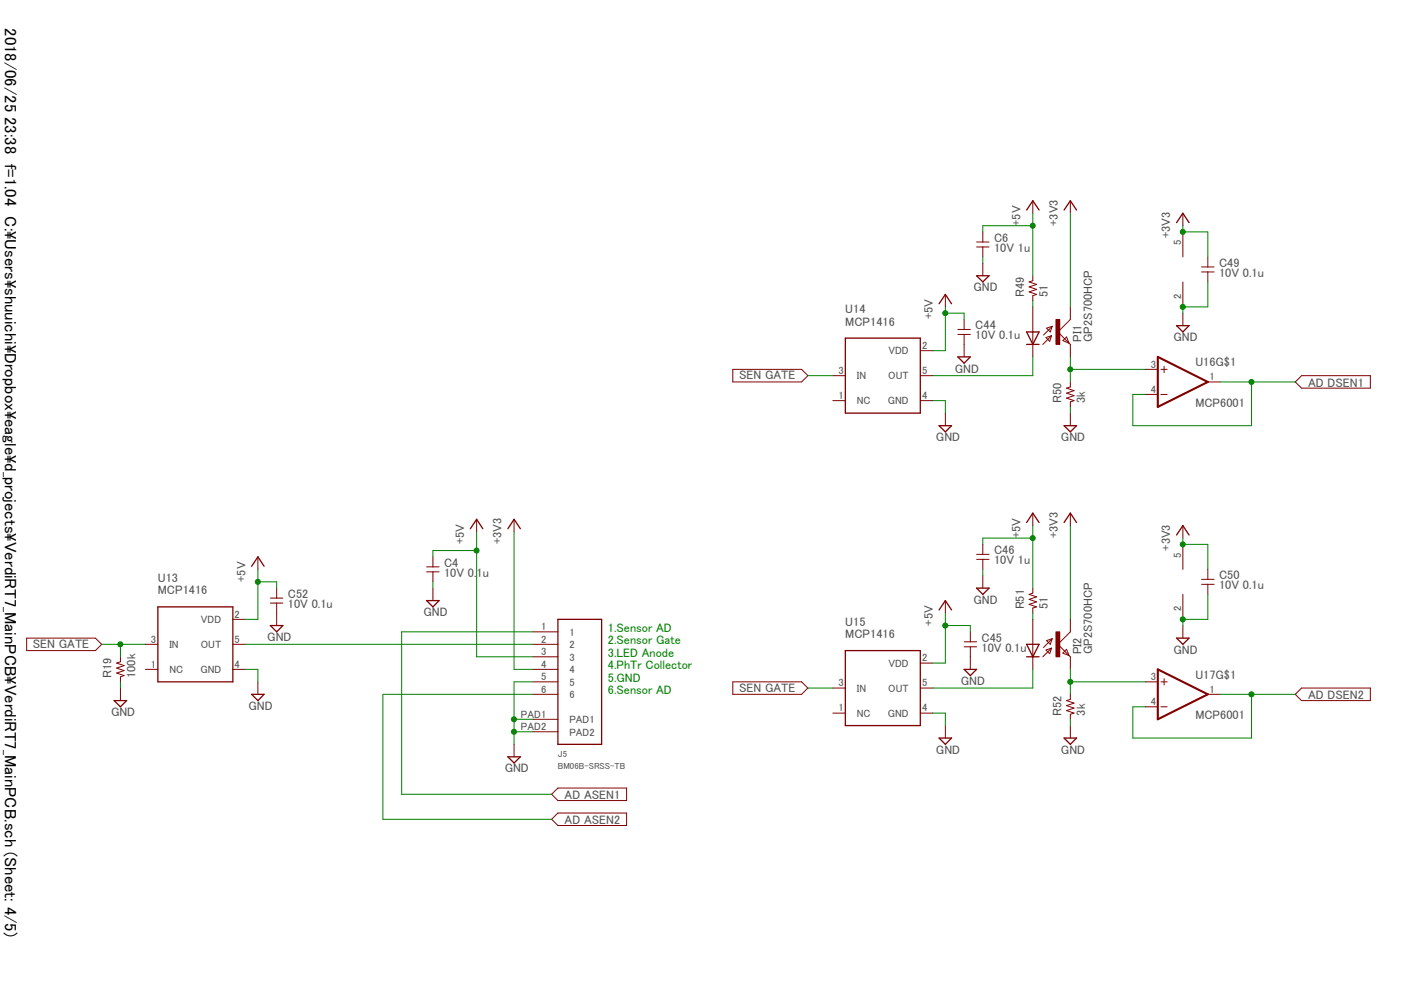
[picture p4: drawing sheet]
<svg xmlns="http://www.w3.org/2000/svg" width="297mm" height="210mm" viewBox="0 0 297 210" stroke-linecap="round" stroke-linejoin="round" font-family="sans-serif">
<path d="M5.1 40.1l286 135.6M291.1 40.1l-286 135.6" fill="none" stroke="#fff" stroke-width=".21"/>
<g fill="none" stroke="#800000" stroke-width=".21">
<path d="M207.1 51.3h2.6M207.1 52.4h2.6M208.4 49.2v2.1M208.4 52.4v2.1M208.4 55.8v2.7M219 42.6v2.6M155.4 78.3h14.6l1.3 1.4-1.3 1.3h-14.6zM176.6 79.7h2.6M195.1 79.7h2.7M195.1 74.4h2.7M200.4 62.4v2.7M219 70.4v2.6"/>
<path d="M221.8 71.6l1.2-.4-.4 1.2zM221.9 69.6l1.2-.4-.4 1.2zM223 71.2l-1.9 1.8M223.1 69.2l-1.9 1.8M225.3 72.2l.8-.8 .6 1.4zM226.7 72.8l.2 .2M226.9 67.7l-2.6 2.7 2.4 2.4M276 79.7h14.5v2.6h-14.5l-1.4-1.3zM176.6 84.9h2.6M195.1 84.9h2.7M200.4 87.6v2.7M226.9 87.6v2.7"/>
<path d="M54.7 118.1v2.6M91.8 118.1v2.1M101.1 110.1v2.7M5.7 135.3h14.5l1.4 1.3-1.4 1.3h-14.5zM30.8 136.6h2.7M49.4 136.6h2.6M49.4 131.3h2.6M90.5 120.2h2.6M90.5 121.2h2.6M91.8 121.2v2.2M91.8 124.7v2.6M113 136.6h5.3"/>
<path d="M113 134h5.3M113 139.3h5.3M200.4 127.3v2.7M30.8 141.9h2.7M49.4 141.9h2.6M54.7 144.6v2.6M109 157.8v2.7M113 141.9h5.3M113 144.6h5.3M113 147.2h5.3M113 152.5h5.3M113 155.2h5.3"/>
<path d="M155.4 144.6h14.6l1.3 1.3-1.3 1.3h-14.6zM176.6 145.9h2.6M176.6 151.2h2.6M195.1 145.9h2.7M195.1 140.6h2.7M195.1 151.2h2.7M200.4 153.8v2.7M274.6 147.2l1.4-1.3h14.5v2.6h-14.5zM117 168.4l1.3-1.3h14.5v2.6h-14.5zM117 173.7l1.3-1.3h14.5v2.6h-14.5z"/>
</g>
<g fill="none" stroke="#800000" stroke-width=".28">
<path d="M207.1 58.5h2.6l-1.3 1.3zM217.7 44.5l1.3-1.9 1.3 1.9M179.2 71.7h15.9v15.9h-15.9zM199.1 64.4l1.3-2 1.3 2M217.7 70.4h2.6l-1.3 2.6zM217.7 73h2.6M199.1 90.3h2.6l-1.3 1.3zM225.6 90.3h2.6l-1.3 1.3zM99.7 112.1l1.4-2 1.3 2M33.5 128.7h15.9v15.9h-15.9zM53.3 120.1l1.4-2 1.3 2M90.5 127.3h2.6l-1.3 1.4z"/>
<path d="M118.3 131.3h9.3v26.5h-9.3zM179.2 137.9h15.9v15.9h-15.9zM199.1 129.3l1.3-2 1.3 2M53.3 147.2h2.7l-1.3 1.3zM199.1 156.5h2.6l-1.3 1.3zM107.7 160.5h2.6l-1.3 1.3z"/>
</g>
<path d="M223.9 67.7h.8v5.3h-.8z" fill-rule="evenodd" fill="#800000"/>
<g fill="none" stroke="#800000" stroke-width=".21">
<path d="M219 58.5v1l-.8 .3 1.6 .5-1.6 .5 1.6 .6-1.6 .5 1.6 .5-.8 .3v1.1M250.8 49.2v5.3M250.8 59.8v5.3M219 65.1v5.3M219 73v2.7M223.9 67.7h.8v5.3h-.8zM226.9 65.1v2.6M226.9 73v2.7M242.8 78.3h2.7M246.1 78.3h1.4M246.8 77.7v1.3M250.8 66.4v2.6"/>
<path d="M226.9 81v1l-.8 .3 1.6 .5-1.6 .6 1.6 .5-1.6 .5 1.6 .5-.8 .3v1.1M242.8 83.6h2.7M246.1 83.6h1.4M256.1 81h2.6M207.1 117.5h2.6M207.1 118.6h2.6M208.4 115.4v2.1M208.4 118.6v2.1M219 108.8v2.6M208.4 122v2.7M219 136.6v2.7M221.8 137.8l1.2-.4-.4 1.2z"/>
<path d="M221.9 135.8l1.2-.4-.4 1.2zM223 137.4l-1.9 1.9M223.1 135.4l-1.9 1.9M226.1 137.7l.6 1.3-1.4-.5zM226.7 139l.2 .3M226.9 134l-2.6 2.6 2.4 2.4M226.9 153.8v2.7"/>
</g>
<path d="M245.5 75.7l10.6 5.3-10.6 5.3z" fill="none" stroke="#800000" stroke-width=".44"/>
<path d="M249.5 69h2.6l-1.3 1.4zM217.7 110.8l1.3-2 1.3 2M207.1 124.7h2.6l-1.3 1.3zM217.7 136.6h2.6l-1.3 2.7zM217.7 139.3h2.6M225.6 156.5h2.6l-1.3 1.3z" fill="none" stroke="#800000" stroke-width=".28"/>
<path d="M223.9 134h.8v5.3h-.8z" fill-rule="evenodd" fill="#800000"/>
<g fill="none" stroke="#800000" stroke-width=".21">
<path d="M226.9 42.6v2.6M250.8 45.2v2.7M254.7 56.6h2.7M254.7 57.7h2.7M256.1 54.5v2.1M256.1 57.7v2.1M203.1 69.8h2.6M203.1 70.9h2.6M204.4 67.7v2.1M204.4 70.9v4.8M109 110.1v2.7M226.9 108.8v2.6"/>
<path d="M250.8 111.4v2.7M250.8 115.4v5.3M25.5 139.3v1l-.8 .3 1.6 .5-1.6 .5 1.6 .6-1.6 .5 1.6 .5-.8 .3v1.1M57.3 126.8h2.7M57.3 127.9h2.7M58.7 124.7v2.1M58.7 127.9v4.7M204.4 136.1h2.7M204.4 137.1h2.7M205.7 134v2.1M205.7 137.1v4.8M219 124.7v1.1l-.8 .2 1.6 .6-1.6 .5 1.6 .5-1.6 .5 1.6 .6-.8 .2v1.1"/>
<path d="M219 131.3v5.3M219 139.3v2.6M223.9 134h.8v5.3h-.8zM226.9 131.3v2.7M226.9 139.3v2.6M250.8 126v5.3M250.8 132.6v2.7M254.7 122.8h2.7M254.7 123.9h2.7M256.1 120.7v2.1M256.1 123.9v2.1M25.5 145.9v2.6"/>
<path d="M226.9 147.2v1.1l-.8 .2 1.6 .6-1.6 .5 1.6 .5-1.6 .6 1.6 .5-.8 .2v1.1M242.8 144.6h2.7M242.8 149.9h2.7M246.1 144.6h1.4M246.1 149.9h1.4M246.8 143.9v1.3M256.1 147.2h2.6"/>
</g>
<path d="M245.5 141.9l10.6 5.3-10.6 5.3z" fill="none" stroke="#800000" stroke-width=".44"/>
<path d="M225.6 44.5l1.3-1.9 1.3 1.9M249.5 47.2l1.3-2 1.3 2M203.1 75.7h2.6l-1.3 1.3zM107.7 112.1l1.3-2 1.3 2M225.6 110.8l1.3-2 1.3 2M249.5 113.4l1.3-2 1.3 2M57.3 132.6h2.7l-1.3 1.4zM249.5 135.3h2.6l-1.3 1.3zM24.2 148.5h2.6l-1.3 1.4zM204.4 141.9h2.7l-1.4 1.3z" fill="none" stroke="#800000" stroke-width=".28"/>
<path d="M91.8 123.4v1.3M52 141.9h2.7v2.7M109 152.5h4M109 155.2h4M113 144.6h-4v13.2" fill="none" stroke="#008000" stroke-width=".21"/>
<circle cx="109" cy="152.5" r=".53" fill="#008000"/>
<circle cx="109" cy="152.5" r=".53" fill="none" stroke="#008000" stroke-width=".21"/>
<circle cx="109" cy="155.2" r=".53" fill="#008000"/>
<g fill="none" stroke="#008000" stroke-width=".21">
<path d="M208.4 54.5v1.3M256.1 59.8v5.3h-5.3v1.3M197.8 84.9h2.6v2.7M226.9 86.3v1.3M197.8 151.2h2.6v2.6"/>
<circle cx="109" cy="155.2" r=".53"/>
</g>
<circle cx="250.8" cy="65.1" r=".53" fill="#008000"/>
<g fill="none" stroke="#008000" stroke-width=".21">
<path d="M208.4 120.7v1.3M256.1 126v5.3h-5.3v1.3M226.9 152.5v1.3"/>
<circle cx="250.8" cy="65.1" r=".53"/>
</g>
<circle cx="250.8" cy="131.3" r=".53" fill="#008000"/>
<g fill="none" stroke="#008000" stroke-width=".21">
<path d="M101.1 116.7h-9.3v1.4M101.1 112.8v26.5h11.9M25.5 144.6v1.3"/>
<circle cx="250.8" cy="131.3" r=".53"/>
</g>
<circle cx="101" cy="116.7" r=".53" fill="#008000"/>
<g fill="none" stroke="#008000" stroke-width=".21">
<path d="M219 47.9h-10.6v1.3M219 45.2v13.3"/>
<circle cx="101" cy="116.7" r=".53"/>
</g>
<circle cx="219" cy="47.9" r=".53" fill="#008000"/>
<g fill="none" stroke="#008000" stroke-width=".21">
<path d="M54.7 120.7v10.6h-2.7M54.7 123.4h4v1.3"/>
<circle cx="219" cy="47.9" r=".53"/>
</g>
<circle cx="54.7" cy="123.4" r=".53" fill="#008000"/>
<g fill="none" stroke="#008000" stroke-width=".21">
<path d="M200.4 65.1v9.3h-2.6M200.4 66.4h4v1.3"/>
<circle cx="54.7" cy="123.4" r=".53"/>
</g>
<circle cx="200.4" cy="66.4" r=".53" fill="#008000"/>
<g fill="none" stroke="#008000" stroke-width=".21">
<path d="M200.4 130v10.6h-2.6M200.4 132.6h5.3v1.4"/>
<circle cx="200.4" cy="66.4" r=".53"/>
</g>
<circle cx="200.4" cy="132.6" r=".53" fill="#008000"/>
<g fill="none" stroke="#008000" stroke-width=".21">
<path d="M219 114.1h-10.6v1.3M219 111.4v13.3"/>
<circle cx="200.4" cy="132.6" r=".53"/>
</g>
<circle cx="219" cy="114.1" r=".53" fill="#008000"/>
<g fill="none" stroke="#008000" stroke-width=".21">
<path d="M21.6 136.6h9.2M25.5 136.6v2.7M52 136.6h61M113 134h-27.8v34.4h31.8M113 147.2h-31.8v26.5h35.8"/>
<circle cx="219" cy="114.1" r=".53"/>
</g>
<circle cx="25.5" cy="136.6" r=".53" fill="#008000"/>
<g fill="none" stroke="#008000" stroke-width=".21">
<path d="M171.3 79.7h5.3M171.3 145.9h5.3M258.7 147.2h15.9M265.4 147.2v9.3h-25.2v-6.6h2.6"/>
<circle cx="25.5" cy="136.6" r=".53"/>
</g>
<circle cx="265.3" cy="147.2" r=".53" fill="#008000"/>
<g fill="none" stroke="#008000" stroke-width=".21">
<path d="M258.7 81h15.9M265.4 81v9.3h-25.2v-6.7h2.6"/>
<circle cx="265.3" cy="147.2" r=".53"/>
</g>
<circle cx="265.3" cy="81" r=".53" fill="#008000"/>
<g fill="none" stroke="#008000" stroke-width=".21">
<path d="M219 63.8v1.3M219 75.7v4h-21.2M226.9 75.7v5.3M226.9 78.3h15.9"/>
<circle cx="265.3" cy="81" r=".53"/>
</g>
<circle cx="226.9" cy="78.3" r=".53" fill="#008000"/>
<g fill="none" stroke="#008000" stroke-width=".21">
<path d="M219 130v1.3M219 141.9v4h-21.2M226.9 141.9v5.3M226.9 144.6h15.9"/>
<circle cx="226.9" cy="78.3" r=".53"/>
</g>
<circle cx="226.9" cy="144.6" r=".53" fill="#008000"/>
<g fill="none" stroke="#008000" stroke-width=".21">
<path d="M226.9 45.2v19.9M250.8 47.9v1.3h5.3v5.3M109 112.8v29.1h4"/>
<circle cx="226.9" cy="144.6" r=".53"/>
</g>
<circle cx="250.8" cy="49.2" r=".53" fill="#008000"/>
<g fill="none" stroke="#008000" stroke-width=".21">
<path d="M250.8 114.1v1.3h5.3v5.3"/>
<circle cx="250.8" cy="49.2" r=".53"/>
</g>
<circle cx="250.8" cy="115.4" r=".53" fill="#008000"/>
<g fill="none" stroke="#008000" stroke-width=".21">
<path d="M226.9 111.4v19.9"/>
<circle cx="250.8" cy="115.4" r=".53"/>
</g>
<text font-size="3.5" x="1" y="6" transform="rotate(90 1 6)">2018/06/25 23:38 f=1.04 C:\Users\shuuichi\Dropbox\eagle\d_projects\VerdiRT7_MainPCB\VerdiRT7_MainPCB.sch (Sheet: 4/5)</text>
<g font-size="2.6" fill="#505050">
<text x="216.3" y="47.9" transform="rotate(-90 216.3 47.9)">+5V</text>
<text x="224.3" y="47.9" transform="rotate(-90 224.3 47.9)">+3V3</text>
<text x="210.8" y="51.3">C6</text>
<text x="210.8" y="53.4">10V 1u</text>
<text x="248.1" y="50.5" transform="rotate(-90 248.1 50.5)">+3V3</text>
<text x="258.5" y="58.7">10V 0.1u</text>
<text x="258.5" y="56.6">C49</text>
<text x="206.4" y="61.8">GND</text>
<text x="217.1" y="62.9" transform="rotate(-90 217.1 62.9)">R49</text>
<text x="222.2" y="62.9" transform="rotate(-90 222.2 62.9)">51</text>
<text x="179.2" y="66.4">U14</text>
<text x="179.2" y="69">MCP1416</text>
<text x="197.8" y="67.7" transform="rotate(-90 197.8 67.7)">+5V</text>
<text x="206.8" y="72">10V 0.1u</text>
<text x="206.8" y="69.9">C44</text>
<text x="229.3" y="72.5" transform="rotate(-90 229.3 72.5)">PI1</text>
<text x="231.6" y="72.5" transform="rotate(-90 231.6 72.5)">GP2S700HCP</text>
<text x="248.8" y="72.4">GND</text>
<text x="253.4" y="77.7">U16G$1</text>
<text x="156.7" y="80.5">SEN GATE</text>
<text x="202.4" y="79">GND</text>
<text x="277.4" y="82">AD DSEN1</text>
<text x="225.1" y="85.5" transform="rotate(-90 225.1 85.5)">R50</text>
<text x="230.1" y="85.5" transform="rotate(-90 230.1 85.5)">3k</text>
<text x="253.4" y="86.3">MCP6001</text>
<text x="198.4" y="93.6">GND</text>
<text x="224.9" y="93.6">GND</text>
<text x="98.4" y="115.4" transform="rotate(-90 98.4 115.4)">+5V</text>
<text x="106.3" y="115.4" transform="rotate(-90 106.3 115.4)">+3V3</text>
<text x="210.8" y="117.5">C46</text>
<text x="210.8" y="119.7">10V 1u</text>
<text x="216.3" y="114.1" transform="rotate(-90 216.3 114.1)">+5V</text>
<text x="224.3" y="114.1" transform="rotate(-90 224.3 114.1)">+3V3</text>
<text x="248.1" y="116.7" transform="rotate(-90 248.1 116.7)">+3V3</text>
<text x="33.5" y="123.4">U13</text>
<text x="52" y="123.4" transform="rotate(-90 52 123.4)">+5V</text>
<text x="94.2" y="120.2">C4</text>
<text x="94.2" y="122.3">10V 0.1u</text>
<text x="258.5" y="125">10V 0.1u</text>
<text x="258.5" y="122.8">C50</text>
<text x="33.5" y="126">MCP1416</text>
<text x="61" y="128.9">10V 0.1u</text>
<text x="61" y="126.8">C52</text>
<text x="89.8" y="130.7">GND</text>
<text x="206.4" y="128">GND</text>
<text x="217.1" y="129.2" transform="rotate(-90 217.1 129.2)">R51</text>
<text x="222.2" y="129.2" transform="rotate(-90 222.2 129.2)">51</text>
<text x="7" y="137.4">SEN GATE</text>
<text x="56.7" y="136">GND</text>
<text x="179.2" y="132.7">U15</text>
<text x="179.2" y="135.3">MCP1416</text>
<text x="197.8" y="132.7" transform="rotate(-90 197.8 132.7)">+5V</text>
<text x="208.1" y="136.1">C45</text>
<text x="23.7" y="143.8" transform="rotate(-90 23.7 143.8)">R19</text>
<text x="28.7" y="143.8" transform="rotate(-90 28.7 143.8)">100k</text>
<text x="208.1" y="138.2">10V 0.1u</text>
<text x="229.3" y="138.7" transform="rotate(-90 229.3 138.7)">PI2</text>
<text x="231.6" y="138.7" transform="rotate(-90 231.6 138.7)">GP2S700HCP</text>
<text x="248.8" y="138.6">GND</text>
<text x="253.4" y="143.9">U17G$1</text>
<text x="156.7" y="146.7">SEN GATE</text>
<text x="203.7" y="145.2">GND</text>
<text x="277.4" y="148.3">AD DSEN2</text>
<text x="23.5" y="151.8">GND</text>
<text x="52.7" y="150.5">GND</text>
<text x="225.1" y="151.7" transform="rotate(-90 225.1 151.7)">R52</text>
<text x="230.1" y="151.7" transform="rotate(-90 230.1 151.7)">3k</text>
<text x="253.4" y="152.5">MCP6001</text>
<text x="198.4" y="159.8">GND</text>
<text x="224.9" y="159.8">GND</text>
<text x="107" y="163.8">GND</text>
<text x="119.7" y="169.5">AD ASEN1</text>
<text x="119.7" y="174.8">AD ASEN2</text>
</g>
<g font-size="2.6" fill="#008000">
<text x="128.9" y="134">1.Sensor AD</text>
<text x="128.9" y="136.6">2.Sensor Gate</text>
<text x="128.9" y="139.3">3.LED Anode</text>
<text x="128.9" y="141.9">4.PhTr Collector</text>
<text x="128.9" y="144.6">5.GND</text>
<text x="128.9" y="147.2">6.Sensor AD</text>
</g>
<g font-size="2.2" fill="#505050">
<text x="250.4" y="52" transform="rotate(-90 250.4 52)">5</text>
<text x="250.4" y="63.3" transform="rotate(-90 250.4 63.3)">2</text>
<text x="188.3" y="75.1">VDD</text>
<text x="195.5" y="74">2</text>
<text x="244" y="78">3</text>
<text x="177.7" y="79.3">3</text>
<text x="181.7" y="80.5">IN</text>
<text x="188.3" y="80.4">OUT</text>
<text x="195.5" y="79.3">5</text>
<text x="244" y="83.2">4</text>
<text x="256.4" y="80.6">1</text>
<text x="177.7" y="84.6">1</text>
<text x="181.7" y="85.7">NC</text>
<text x="188.3" y="85.7">GND</text>
<text x="195.5" y="84.6">4</text>
<text x="250.4" y="118.3" transform="rotate(-90 250.4 118.3)">5</text>
<text x="49.7" y="130.9">2</text>
<text x="250.4" y="129.6" transform="rotate(-90 250.4 129.6)">2</text>
<text x="32" y="136.2">3</text>
<text x="35.9" y="137.4">IN</text>
<text x="42.6" y="137.4">OUT</text>
<text x="42.6" y="132.1">VDD</text>
<text x="49.7" y="136.2">5</text>
<text x="114.7" y="133.6">1</text>
<text x="114.7" y="136.2">2</text>
<text x="120.7" y="134.8">1</text>
<text x="120.7" y="137.4">2</text>
<text x="32" y="141.5">1</text>
<text x="35.9" y="142.7">NC</text>
<text x="42.5" y="142.7">GND</text>
<text x="49.7" y="141.5">4</text>
<text x="114.7" y="138.9">3</text>
<text x="114.7" y="141.5">4</text>
<text x="120.7" y="140.1">3</text>
<text x="120.7" y="142.7">4</text>
<text x="188.3" y="141.4">VDD</text>
<text x="195.5" y="140.2">2</text>
<text x="114.7" y="144.2">5</text>
<text x="114.7" y="146.8">6</text>
<text x="120.7" y="145.4">5</text>
<text x="120.7" y="148">6</text>
<text x="177.7" y="145.5">3</text>
<text x="181.7" y="146.7">IN</text>
<text x="188.3" y="146.7">OUT</text>
<text x="195.5" y="145.5">5</text>
<text x="244" y="149.5">4</text>
<text x="244" y="144.2">3</text>
<text x="256.4" y="146.8">1</text>
<text x="110.5" y="152.1">PAD1</text>
<text x="110.5" y="154.8">PAD2</text>
<text x="120.7" y="153.3">PAD1</text>
<text x="120.7" y="156">PAD2</text>
<text x="177.7" y="150.8">1</text>
<text x="181.7" y="152">NC</text>
<text x="188.3" y="152">GND</text>
<text x="195.5" y="150.8">4</text>
</g>
<g font-size="1.9" fill="#505050">
<text x="118.3" y="160.5">J5</text>
<text x="118.3" y="163.1">BM06B-SRSS-TB</text>
</g>
</svg>
